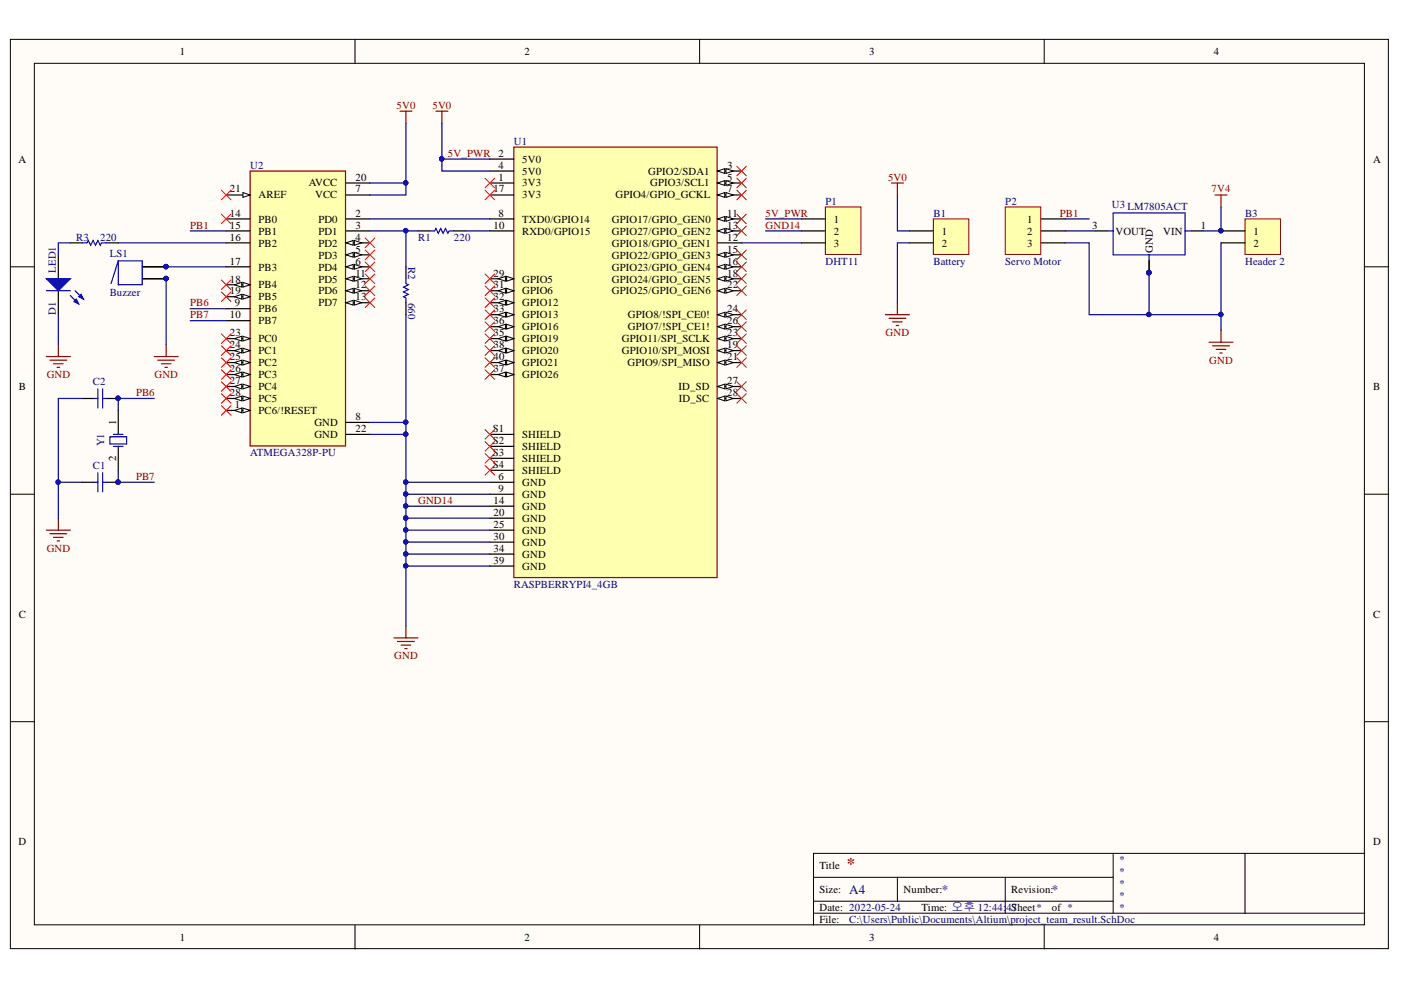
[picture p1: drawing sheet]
<svg xmlns="http://www.w3.org/2000/svg" width="297mm" height="210mm" viewBox="0 0 297 210" stroke-linecap="round" stroke-linejoin="round" font-family="sans-serif">
<g fill="#fffcf8" stroke="#000" stroke-width=".21">
<path d="M2.2 8.3h292.2v192.8h-292.2z"/>
<path d="M7.3 13.4h282v182.7h-282z"/>
</g>
<g fill="none" stroke="#000" stroke-width=".21">
<path d="M75.3 8.3v5.1M148.3 8.3v5.1M221.4 8.3v5.1M2.2 56.6h5.1M289.4 56.6h5.1M2.2 104.8h5.1M289.4 104.8h5.1M2.2 153h5.1M289.4 153h5.1M75.3 196.2v5M148.3 196.2v5M172.5 186h63.5"/>
<path d="M172.5 193.6h116.9M172.5 191.1h63.5M190.3 186v5.1M213.1 186v7.6M221.4 196.2v5M236 180.9v12.7M264 180.9h-91.5v15.3M289.4 180.9h-25.4v12.7"/>
</g>
<path d="M53 36.3h20.3v58.3h-20.3z" fill="#ffffb0" stroke="#800000" stroke-width=".25"/>
<path d="M47.9 41.3h5.1" fill="none" stroke="#000" stroke-width=".25"/>
<path d="M51.5 40.8l1.5 .5-1.5 .5z" fill="#fffcf8"/>
<path d="M51.5 40.8l1.5 .5-1.5 .5z" fill="none" stroke="#000" stroke-width=".21"/>
<path d="M47.9 46.4h5.1M47.9 49h5.1M47.9 51.5h5.1M47.9 56.6h5.1M47.9 60.4h5.1" fill="none" stroke="#000" stroke-width=".25"/>
<path d="M51.5 59.9l1.5 .5-1.5 .5z" fill="#fffcf8"/>
<path d="M51.5 59.9l1.5 .5-1.5 .5z" fill="none" stroke="#000" stroke-width=".21"/>
<path d="M49.7 60.4l1.5-.5v1z" fill="#fffcf8"/>
<path d="M49.7 60.4l1.5-.5v1z" fill="none" stroke="#000" stroke-width=".21"/>
<path d="M47.9 62.9h5.1" fill="none" stroke="#000" stroke-width=".25"/>
<path d="M51.5 62.4l1.5 .5-1.5 .5z" fill="#fffcf8"/>
<path d="M51.5 62.4l1.5 .5-1.5 .5z" fill="none" stroke="#000" stroke-width=".21"/>
<path d="M49.7 62.9l1.5-.5v1z" fill="#fffcf8"/>
<path d="M49.7 62.9l1.5-.5v1z" fill="none" stroke="#000" stroke-width=".21"/>
<path d="M47.9 65.5h5.1M47.9 68h5.1M47.9 71.8h5.1" fill="none" stroke="#000" stroke-width=".25"/>
<path d="M51.5 71.3l1.5 .5-1.5 .5z" fill="#fffcf8"/>
<path d="M51.5 71.3l1.5 .5-1.5 .5z" fill="none" stroke="#000" stroke-width=".21"/>
<path d="M49.7 71.8l1.5-.5v1z" fill="#fffcf8"/>
<path d="M49.7 71.8l1.5-.5v1z" fill="none" stroke="#000" stroke-width=".21"/>
<path d="M47.9 74.3h5.1" fill="none" stroke="#000" stroke-width=".25"/>
<path d="M51.5 73.8l1.5 .5-1.5 .5z" fill="#fffcf8"/>
<path d="M51.5 73.8l1.5 .5-1.5 .5z" fill="none" stroke="#000" stroke-width=".21"/>
<path d="M49.7 74.3l1.5-.5v1z" fill="#fffcf8"/>
<path d="M49.7 74.3l1.5-.5v1z" fill="none" stroke="#000" stroke-width=".21"/>
<path d="M47.9 76.9h5.1" fill="none" stroke="#000" stroke-width=".25"/>
<path d="M51.5 76.4l1.5 .5-1.5 .5z" fill="#fffcf8"/>
<path d="M51.5 76.4l1.5 .5-1.5 .5z" fill="none" stroke="#000" stroke-width=".21"/>
<path d="M49.7 76.9l1.5-.5v1z" fill="#fffcf8"/>
<path d="M49.7 76.9l1.5-.5v1z" fill="none" stroke="#000" stroke-width=".21"/>
<path d="M47.9 79.4h5.1" fill="none" stroke="#000" stroke-width=".25"/>
<path d="M51.5 78.9l1.5 .5-1.5 .5z" fill="#fffcf8"/>
<path d="M51.5 78.9l1.5 .5-1.5 .5z" fill="none" stroke="#000" stroke-width=".21"/>
<path d="M49.7 79.4l1.5-.5v1z" fill="#fffcf8"/>
<path d="M49.7 79.4l1.5-.5v1z" fill="none" stroke="#000" stroke-width=".21"/>
<path d="M47.9 81.9h5.1" fill="none" stroke="#000" stroke-width=".25"/>
<path d="M51.5 81.4l1.5 .5-1.5 .6z" fill="#fffcf8"/>
<path d="M51.5 81.4l1.5 .5-1.5 .6z" fill="none" stroke="#000" stroke-width=".21"/>
<path d="M49.7 81.9l1.5-.5v1.1z" fill="#fffcf8"/>
<path d="M49.7 81.9l1.5-.5v1.1z" fill="none" stroke="#000" stroke-width=".21"/>
<path d="M47.9 84.5h5.1" fill="none" stroke="#000" stroke-width=".25"/>
<path d="M51.5 84l1.5 .5-1.5 .5z" fill="#fffcf8"/>
<path d="M51.5 84l1.5 .5-1.5 .5z" fill="none" stroke="#000" stroke-width=".21"/>
<path d="M49.7 84.5l1.5-.5v1z" fill="#fffcf8"/>
<path d="M49.7 84.5l1.5-.5v1z" fill="none" stroke="#000" stroke-width=".21"/>
<path d="M47.9 87h5.1" fill="none" stroke="#000" stroke-width=".25"/>
<path d="M51.5 86.5l1.5 .5-1.5 .5z" fill="#fffcf8"/>
<path d="M51.5 86.5l1.5 .5-1.5 .5z" fill="none" stroke="#000" stroke-width=".21"/>
<path d="M49.7 87l1.5-.5v1z" fill="#fffcf8"/>
<path d="M49.7 87l1.5-.5v1z" fill="none" stroke="#000" stroke-width=".21"/>
<path d="M73.4 38.8h5M73.4 41.3h5M73.4 46.4h5M73.4 49h5M73.4 51.5h5" fill="none" stroke="#000" stroke-width=".25"/>
<path d="M73.4 51.5l1.5-.5v1z" fill="#fffcf8"/>
<path d="M73.4 51.5l1.5-.5v1z" fill="none" stroke="#000" stroke-width=".21"/>
<path d="M75.1 51l1.6 .5-1.6 .5z" fill="#fffcf8"/>
<path d="M75.1 51l1.6 .5-1.6 .5z" fill="none" stroke="#000" stroke-width=".21"/>
<path d="M73.4 54h5" fill="none" stroke="#000" stroke-width=".25"/>
<path d="M73.4 54l1.5-.5v1z" fill="#fffcf8"/>
<path d="M73.4 54l1.5-.5v1z" fill="none" stroke="#000" stroke-width=".21"/>
<path d="M75.1 53.5l1.6 .5-1.6 .5z" fill="#fffcf8"/>
<path d="M75.1 53.5l1.6 .5-1.6 .5z" fill="none" stroke="#000" stroke-width=".21"/>
<path d="M73.4 56.6h5" fill="none" stroke="#000" stroke-width=".25"/>
<path d="M73.4 56.6l1.5-.5v1z" fill="#fffcf8"/>
<path d="M73.4 56.6l1.5-.5v1z" fill="none" stroke="#000" stroke-width=".21"/>
<path d="M75.1 56.1l1.6 .5-1.6 .5z" fill="#fffcf8"/>
<path d="M75.1 56.1l1.6 .5-1.6 .5z" fill="none" stroke="#000" stroke-width=".21"/>
<path d="M73.4 59.1h5" fill="none" stroke="#000" stroke-width=".25"/>
<path d="M73.4 59.1l1.5-.5v1z" fill="#fffcf8"/>
<path d="M73.4 59.1l1.5-.5v1z" fill="none" stroke="#000" stroke-width=".21"/>
<path d="M75.1 58.6l1.6 .5-1.6 .5z" fill="#fffcf8"/>
<path d="M75.1 58.6l1.6 .5-1.6 .5z" fill="none" stroke="#000" stroke-width=".21"/>
<path d="M73.4 61.6h5" fill="none" stroke="#000" stroke-width=".25"/>
<path d="M73.4 61.6l1.5-.5v1.1z" fill="#fffcf8"/>
<path d="M73.4 61.6l1.5-.5v1.1z" fill="none" stroke="#000" stroke-width=".21"/>
<path d="M75.1 61.1l1.6 .5-1.6 .6z" fill="#fffcf8"/>
<path d="M75.1 61.1l1.6 .5-1.6 .6z" fill="none" stroke="#000" stroke-width=".21"/>
<path d="M73.4 64.2h5" fill="none" stroke="#000" stroke-width=".25"/>
<path d="M73.4 64.2l1.5-.5v1z" fill="#fffcf8"/>
<path d="M73.4 64.2l1.5-.5v1z" fill="none" stroke="#000" stroke-width=".21"/>
<path d="M75.1 63.7l1.6 .5-1.6 .5z" fill="#fffcf8"/>
<path d="M75.1 63.7l1.6 .5-1.6 .5z" fill="none" stroke="#000" stroke-width=".21"/>
<path d="M73.4 89.6h5M73.4 92.1h5" fill="none" stroke="#000" stroke-width=".25"/>
<path d="M108.9 31.2h43.1v91.3h-43.1z" fill="#ffffb0" stroke="#800000" stroke-width=".25"/>
<path d="M152.1 36.3h5.1" fill="none" stroke="#000" stroke-width=".25"/>
<path d="M152.1 36.3l1.6-.5v1z" fill="#fffcf8"/>
<path d="M152.1 36.3l1.6-.5v1z" fill="none" stroke="#000" stroke-width=".21"/>
<path d="M153.9 35.8l1.5 .5-1.5 .5z" fill="#fffcf8"/>
<path d="M153.9 35.8l1.5 .5-1.5 .5z" fill="none" stroke="#000" stroke-width=".21"/>
<path d="M152.1 38.8h5.1" fill="none" stroke="#000" stroke-width=".25"/>
<path d="M152.1 38.8l1.6-.5v1z" fill="#fffcf8"/>
<path d="M152.1 38.8l1.6-.5v1z" fill="none" stroke="#000" stroke-width=".21"/>
<path d="M153.9 38.3l1.5 .5-1.5 .5z" fill="#fffcf8"/>
<path d="M153.9 38.3l1.5 .5-1.5 .5z" fill="none" stroke="#000" stroke-width=".21"/>
<path d="M152.1 41.3h5.1" fill="none" stroke="#000" stroke-width=".25"/>
<path d="M152.1 41.3l1.6-.5v1z" fill="#fffcf8"/>
<path d="M152.1 41.3l1.6-.5v1z" fill="none" stroke="#000" stroke-width=".21"/>
<path d="M153.9 40.8l1.5 .5-1.5 .5z" fill="#fffcf8"/>
<path d="M153.9 40.8l1.5 .5-1.5 .5z" fill="none" stroke="#000" stroke-width=".21"/>
<path d="M152.1 46.4h5.1" fill="none" stroke="#000" stroke-width=".25"/>
<path d="M152.1 46.4l1.6-.5v1z" fill="#fffcf8"/>
<path d="M152.1 46.4l1.6-.5v1z" fill="none" stroke="#000" stroke-width=".21"/>
<path d="M153.9 45.9l1.5 .5-1.5 .5z" fill="#fffcf8"/>
<path d="M153.9 45.9l1.5 .5-1.5 .5z" fill="none" stroke="#000" stroke-width=".21"/>
<path d="M152.1 49h5.1" fill="none" stroke="#000" stroke-width=".25"/>
<path d="M152.1 49l1.6-.6v1.1z" fill="#fffcf8"/>
<path d="M152.1 49l1.6-.6v1.1z" fill="none" stroke="#000" stroke-width=".21"/>
<path d="M153.9 48.4l1.5 .6-1.5 .5z" fill="#fffcf8"/>
<path d="M153.9 48.4l1.5 .6-1.5 .5z" fill="none" stroke="#000" stroke-width=".21"/>
<path d="M152.1 51.5h5.1M152.1 54h5.1" fill="none" stroke="#000" stroke-width=".25"/>
<path d="M152.1 54l1.6-.5v1z" fill="#fffcf8"/>
<path d="M152.1 54l1.6-.5v1z" fill="none" stroke="#000" stroke-width=".21"/>
<path d="M153.9 53.5l1.5 .5-1.5 .5z" fill="#fffcf8"/>
<path d="M153.9 53.5l1.5 .5-1.5 .5z" fill="none" stroke="#000" stroke-width=".21"/>
<path d="M152.1 56.6h5.1" fill="none" stroke="#000" stroke-width=".25"/>
<path d="M152.1 56.6l1.6-.5v1z" fill="#fffcf8"/>
<path d="M152.1 56.6l1.6-.5v1z" fill="none" stroke="#000" stroke-width=".21"/>
<path d="M153.9 56.1l1.5 .5-1.5 .5z" fill="#fffcf8"/>
<path d="M153.9 56.1l1.5 .5-1.5 .5z" fill="none" stroke="#000" stroke-width=".21"/>
<path d="M152.1 59.1h5.1" fill="none" stroke="#000" stroke-width=".25"/>
<path d="M152.1 59.1l1.6-.5v1z" fill="#fffcf8"/>
<path d="M152.1 59.1l1.6-.5v1z" fill="none" stroke="#000" stroke-width=".21"/>
<path d="M153.9 58.6l1.5 .5-1.5 .5z" fill="#fffcf8"/>
<path d="M153.9 58.6l1.5 .5-1.5 .5z" fill="none" stroke="#000" stroke-width=".21"/>
<path d="M152.1 61.6h5.1" fill="none" stroke="#000" stroke-width=".25"/>
<path d="M152.1 61.6l1.6-.5v1.1z" fill="#fffcf8"/>
<path d="M152.1 61.6l1.6-.5v1.1z" fill="none" stroke="#000" stroke-width=".21"/>
<path d="M153.9 61.1l1.5 .5-1.5 .6z" fill="#fffcf8"/>
<path d="M153.9 61.1l1.5 .5-1.5 .6z" fill="none" stroke="#000" stroke-width=".21"/>
<path d="M152.1 66.7h5.1" fill="none" stroke="#000" stroke-width=".25"/>
<path d="M152.1 66.7l1.6-.5v1z" fill="#fffcf8"/>
<path d="M152.1 66.7l1.6-.5v1z" fill="none" stroke="#000" stroke-width=".21"/>
<path d="M153.9 66.2l1.5 .5-1.5 .5z" fill="#fffcf8"/>
<path d="M153.9 66.2l1.5 .5-1.5 .5z" fill="none" stroke="#000" stroke-width=".21"/>
<path d="M152.1 69.3h5.1" fill="none" stroke="#000" stroke-width=".25"/>
<path d="M152.1 69.3l1.6-.5v1z" fill="#fffcf8"/>
<path d="M152.1 69.3l1.6-.5v1z" fill="none" stroke="#000" stroke-width=".21"/>
<path d="M153.9 68.8l1.5 .5-1.5 .5z" fill="#fffcf8"/>
<path d="M153.9 68.8l1.5 .5-1.5 .5z" fill="none" stroke="#000" stroke-width=".21"/>
<path d="M152.1 71.8h5.1" fill="none" stroke="#000" stroke-width=".25"/>
<path d="M152.1 71.8l1.6-.5v1z" fill="#fffcf8"/>
<path d="M152.1 71.8l1.6-.5v1z" fill="none" stroke="#000" stroke-width=".21"/>
<path d="M153.9 71.3l1.5 .5-1.5 .5z" fill="#fffcf8"/>
<path d="M153.9 71.3l1.5 .5-1.5 .5z" fill="none" stroke="#000" stroke-width=".21"/>
<path d="M152.1 74.3h5.1" fill="none" stroke="#000" stroke-width=".25"/>
<path d="M152.1 74.3l1.6-.5v1z" fill="#fffcf8"/>
<path d="M152.1 74.3l1.6-.5v1z" fill="none" stroke="#000" stroke-width=".21"/>
<path d="M153.9 73.8l1.5 .5-1.5 .5z" fill="#fffcf8"/>
<path d="M153.9 73.8l1.5 .5-1.5 .5z" fill="none" stroke="#000" stroke-width=".21"/>
<path d="M152.1 76.9h5.1" fill="none" stroke="#000" stroke-width=".25"/>
<path d="M152.1 76.9l1.6-.5v1z" fill="#fffcf8"/>
<path d="M152.1 76.9l1.6-.5v1z" fill="none" stroke="#000" stroke-width=".21"/>
<path d="M153.9 76.4l1.5 .5-1.5 .5z" fill="#fffcf8"/>
<path d="M153.9 76.4l1.5 .5-1.5 .5z" fill="none" stroke="#000" stroke-width=".21"/>
<path d="M152.1 81.9h5.1" fill="none" stroke="#000" stroke-width=".25"/>
<path d="M152.1 81.9l1.6-.5v1.1z" fill="#fffcf8"/>
<path d="M152.1 81.9l1.6-.5v1.1z" fill="none" stroke="#000" stroke-width=".21"/>
<path d="M153.9 81.4l1.5 .5-1.5 .6z" fill="#fffcf8"/>
<path d="M153.9 81.4l1.5 .5-1.5 .6z" fill="none" stroke="#000" stroke-width=".21"/>
<path d="M152.1 84.5h5.1" fill="none" stroke="#000" stroke-width=".25"/>
<path d="M152.1 84.5l1.6-.5v1z" fill="#fffcf8"/>
<path d="M152.1 84.5l1.6-.5v1z" fill="none" stroke="#000" stroke-width=".21"/>
<path d="M153.9 84l1.5 .5-1.5 .5z" fill="#fffcf8"/>
<path d="M153.9 84l1.5 .5-1.5 .5z" fill="none" stroke="#000" stroke-width=".21"/>
<path d="M103.9 33.7h5M103.9 36.3h5M103.9 38.8h5M103.9 41.3h5M103.9 46.4h5M103.9 49h5M103.9 59.1h5" fill="none" stroke="#000" stroke-width=".25"/>
<path d="M107.4 58.6l1.5 .5-1.5 .5z" fill="#fffcf8"/>
<path d="M107.4 58.6l1.5 .5-1.5 .5z" fill="none" stroke="#000" stroke-width=".21"/>
<path d="M105.6 59.1l1.6-.5v1z" fill="#fffcf8"/>
<path d="M105.6 59.1l1.6-.5v1z" fill="none" stroke="#000" stroke-width=".21"/>
<path d="M103.9 61.6h5" fill="none" stroke="#000" stroke-width=".25"/>
<path d="M107.4 61.1l1.5 .5-1.5 .6z" fill="#fffcf8"/>
<path d="M107.4 61.1l1.5 .5-1.5 .6z" fill="none" stroke="#000" stroke-width=".21"/>
<path d="M105.6 61.6l1.6-.5v1.1z" fill="#fffcf8"/>
<path d="M105.6 61.6l1.6-.5v1.1z" fill="none" stroke="#000" stroke-width=".21"/>
<path d="M103.9 64.2h5" fill="none" stroke="#000" stroke-width=".25"/>
<path d="M107.4 63.7l1.5 .5-1.5 .5z" fill="#fffcf8"/>
<path d="M107.4 63.7l1.5 .5-1.5 .5z" fill="none" stroke="#000" stroke-width=".21"/>
<path d="M105.6 64.2l1.6-.5v1z" fill="#fffcf8"/>
<path d="M105.6 64.2l1.6-.5v1z" fill="none" stroke="#000" stroke-width=".21"/>
<path d="M103.9 66.7h5" fill="none" stroke="#000" stroke-width=".25"/>
<path d="M107.4 66.2l1.5 .5-1.5 .5z" fill="#fffcf8"/>
<path d="M107.4 66.2l1.5 .5-1.5 .5z" fill="none" stroke="#000" stroke-width=".21"/>
<path d="M105.6 66.7l1.6-.5v1z" fill="#fffcf8"/>
<path d="M105.6 66.7l1.6-.5v1z" fill="none" stroke="#000" stroke-width=".21"/>
<path d="M103.9 69.3h5" fill="none" stroke="#000" stroke-width=".25"/>
<path d="M107.4 68.8l1.5 .5-1.5 .5z" fill="#fffcf8"/>
<path d="M107.4 68.8l1.5 .5-1.5 .5z" fill="none" stroke="#000" stroke-width=".21"/>
<path d="M105.6 69.3l1.6-.5v1z" fill="#fffcf8"/>
<path d="M105.6 69.3l1.6-.5v1z" fill="none" stroke="#000" stroke-width=".21"/>
<path d="M103.9 71.8h5" fill="none" stroke="#000" stroke-width=".25"/>
<path d="M107.4 71.3l1.5 .5-1.5 .5z" fill="#fffcf8"/>
<path d="M107.4 71.3l1.5 .5-1.5 .5z" fill="none" stroke="#000" stroke-width=".21"/>
<path d="M105.6 71.8l1.6-.5v1z" fill="#fffcf8"/>
<path d="M105.6 71.8l1.6-.5v1z" fill="none" stroke="#000" stroke-width=".21"/>
<path d="M103.9 74.3h5" fill="none" stroke="#000" stroke-width=".25"/>
<path d="M107.4 73.8l1.5 .5-1.5 .5z" fill="#fffcf8"/>
<path d="M107.4 73.8l1.5 .5-1.5 .5z" fill="none" stroke="#000" stroke-width=".21"/>
<path d="M105.6 74.3l1.6-.5v1z" fill="#fffcf8"/>
<path d="M105.6 74.3l1.6-.5v1z" fill="none" stroke="#000" stroke-width=".21"/>
<path d="M103.9 76.9h5" fill="none" stroke="#000" stroke-width=".25"/>
<path d="M107.4 76.4l1.5 .5-1.5 .5z" fill="#fffcf8"/>
<path d="M107.4 76.4l1.5 .5-1.5 .5z" fill="none" stroke="#000" stroke-width=".21"/>
<path d="M105.6 76.9l1.6-.5v1z" fill="#fffcf8"/>
<path d="M105.6 76.9l1.6-.5v1z" fill="none" stroke="#000" stroke-width=".21"/>
<path d="M103.9 79.4h5" fill="none" stroke="#000" stroke-width=".25"/>
<path d="M107.4 78.9l1.5 .5-1.5 .5z" fill="#fffcf8"/>
<path d="M107.4 78.9l1.5 .5-1.5 .5z" fill="none" stroke="#000" stroke-width=".21"/>
<path d="M105.6 79.4l1.6-.5v1z" fill="#fffcf8"/>
<path d="M105.6 79.4l1.6-.5v1z" fill="none" stroke="#000" stroke-width=".21"/>
<g fill="none" stroke="#000" stroke-width=".25">
<path d="M86.1 56.6v2.5M88.6 49h2.5M96.2 49h2.6M86.1 64.2v2.5M17.4 84.5h2.6M22.5 84.5h2.6M25.1 87v5.1M25.1 94.6v5.1M103.9 92.1h5M103.9 94.6h5M103.9 97.2h5M103.9 99.7h5"/>
<path d="M17.4 102.3h2.6M22.5 102.3h2.6M103.9 102.3h5M103.9 104.8h5M103.9 107.3h5M103.9 109.9h5M103.9 112.4h5M103.9 114.9h5M103.9 117.5h5M103.9 120h5"/>
</g>
<g fill="none" stroke="#00f" stroke-width=".25">
<path d="M86.1 59.1v1l.5 .3-1 .5 1 .5-1 .5 1 .5-1 .5 .5 .3v1M91.1 49h1.1l.2-.6 .5 1.1 .5-1.1 .5 1.1 .6-1.1 .5 1.1 .2-.5h1M20 84.5h.8M20.8 82.5v4M21.8 82.5v4M21.8 84.5h.7M23.3 92.6h3.6v1.5h-3.6zM24.1 94.6h2M24.1 92.1h2M20 102.3h.8M20.8 100.2v4.1M21.8 100.2v4.1"/>
<path d="M21.8 102.3h.7"/>
</g>
<g fill="#000080" stroke="#000080" stroke-width=".21">
<circle cx="25" cy="102.2" r=".46"/>
<circle cx="25" cy="84.4" r=".46"/>
</g>
<path d="M213.1 43.9h7.6v10.1h-7.6z" fill="#ffffb0" stroke="#800000" stroke-width=".21"/>
<path d="M220.8 46.4h5M220.8 49h5M220.8 51.5h5" fill="none" stroke="#000" stroke-width=".25"/>
<path d="M175 43.9h7.5v10.1h-7.5z" fill="#ffffb0" stroke="#800000" stroke-width=".21"/>
<path d="M169.9 46.4h5.1M169.9 49h5.1M169.9 51.5h5.1" fill="none" stroke="#000" stroke-width=".25"/>
<path d="M84.8 23.6h2.5M86.1 23.6v2.5M92.4 23.6h2.6M93.7 23.6v2.5M83.5 135.2h5.1M84.3 136h3.5M85 136.8h2.1M85.8 137.5h.5M86.1 132.7v2.5" fill="none" stroke="#800000" stroke-width=".25"/>
<g fill="none" stroke="#f00" stroke-width=".21">
<path d="M156.2 35.2l2 2.1M156.2 37.8l2 2M158.2 35.2l-2 2.1M158.2 37.8l-2 2M46.9 40.3l2.1 2.1M46.9 45.4l2.1 2M46.9 59.4l2.1 2M49 40.3l-2.1 2.1M49 45.4l-2.1 2M49 59.4l-2.1 2M77.4 50.5l2.1 2M77.4 55.6l2.1 2"/>
<path d="M77.4 58.1l2.1 2M79.5 50.5l-2.1 2M79.5 55.6l-2.1 2M79.5 58.1l-2.1 2M156.2 58.1l2 2M156.2 55.6l2 2M156.2 53l2 2M156.2 47.9l2 2.1M156.2 45.4l2 2M156.2 40.3l2 2.1M158.2 58.1l-2 2M158.2 55.6l-2 2"/>
<path d="M158.2 53l-2 2M158.2 47.9l-2 2.1M158.2 45.4l-2 2M158.2 40.3l-2 2.1M46.9 61.9l2.1 2M46.9 70.8l2.1 2M46.9 73.3l2.1 2.1M46.9 75.9l2.1 2M46.9 78.4l2.1 2M49 61.9l-2.1 2M49 70.8l-2.1 2M49 73.3l-2.1 2.1"/>
<path d="M49 75.9l-2.1 2M49 78.4l-2.1 2M77.4 60.6l2.1 2.1M77.4 63.2l2.1 2M79.5 60.6l-2.1 2.1M79.5 63.2l-2.1 2M102.8 75.9l2.1 2M102.8 60.6l2.1 2.1M102.8 63.2l2.1 2M102.8 68.2l2.1 2.1M102.8 65.7l2.1 2M102.8 70.8l2.1 2"/>
<path d="M102.8 73.3l2.1 2.1M102.8 78.4l2.1 2M104.9 60.6l-2.1 2.1M104.9 63.2l-2.1 2M104.9 68.2l-2.1 2.1M104.9 65.7l-2.1 2M104.9 70.8l-2.1 2M104.9 75.9l-2.1 2M104.9 73.3l-2.1 2.1M104.9 78.4l-2.1 2M156.2 75.9l2 2M156.2 73.3l2 2.1"/>
<path d="M156.2 70.8l2 2M156.2 68.2l2 2.1M156.2 65.7l2 2M156.2 60.6l2 2.1M158.2 75.9l-2 2M158.2 73.3l-2 2.1M158.2 70.8l-2 2M158.2 68.2l-2 2.1M158.2 65.7l-2 2M158.2 60.6l-2 2.1M46.9 80.9l2.1 2.1M46.9 83.5l2.1 2"/>
<path d="M46.9 86l2.1 2M49 80.9l-2.1 2.1M49 83.5l-2.1 2M49 86l-2.1 2M102.8 91.1l2.1 2M102.8 93.6l2.1 2.1M102.8 96.2l2.1 2M102.8 98.7l2.1 2M104.9 91.1l-2.1 2M104.9 93.6l-2.1 2.1M104.9 96.2l-2.1 2M104.9 98.7l-2.1 2"/>
<path d="M156.2 80.9l2 2.1M156.2 83.5l2 2M158.2 80.9l-2 2.1M158.2 83.5l-2 2"/>
</g>
<path d="M264 46.4h7.5v7.6h-7.5z" fill="#ffffb0" stroke="#800000" stroke-width=".21"/>
<path d="M258.9 49h5.1M258.9 51.5h5.1" fill="none" stroke="#000" stroke-width=".25"/>
<circle cx="258.8" cy="48.9" r=".46" fill="#000080" stroke="#000080" stroke-width=".21"/>
<path d="M257.6 41.3h2.6M258.9 41.3v2.6M256.3 72.6h5.1M257.1 73.3h3.6M257.9 74.1h2M258.6 74.8h.5M258.9 70v2.6" fill="none" stroke="#800000" stroke-width=".25"/>
<path d="M197.9 46.4h7.5v7.6h-7.5z" fill="#ffffb0" stroke="#800000" stroke-width=".21"/>
<path d="M12.4 54v5.1M14.9 51.5h2.5M22.5 51.5h2.6M30.2 56.6h5M30.2 59.1h5M192.8 49h5.1M192.8 51.5h5.1M12.4 61.6v5.1" fill="none" stroke="#000" stroke-width=".25"/>
<path d="M189 38.8h2.5M190.3 38.8v2.5M187.7 66.7h5.1M188.5 67.5h3.5M189.2 68.2h2.1M190 69h.5M190.3 64.2v2.5M9.8 112.4h5.1M10.6 113.2h3.5M11.3 113.9h2.1M12.1 114.7h.5M12.4 109.9v2.5" fill="none" stroke="#800000" stroke-width=".25"/>
<path d="M102.8 37.8l2.1 2M104.9 37.8l-2.1 2M77.4 53l2.1 2M79.5 53l-2.1 2M102.8 58.1l2.1 2M102.8 40.3l2.1 2.1M104.9 58.1l-2.1 2M104.9 40.3l-2.1 2.1" fill="none" stroke="#f00" stroke-width=".21"/>
<g fill="#000080" stroke="#000080" stroke-width=".21">
<circle cx="35.2" cy="56.5" r=".46"/>
<circle cx="35.2" cy="59.1" r=".46"/>
</g>
<path d="M17.4 51.5h1.1l.2-.5 .5 1 .5-1 .5 1 .6-1 .5 1 .2-.5h1M25.1 55.3h5.1v5.1h-5.1zM25.1 55.3l-1.6 4.8" fill="none" stroke="#00f" stroke-width=".25"/>
<path d="M9.8 59.1h5.1l-2.5 2.5z" fill="#00f"/>
<path d="M9.8 59.1h5.1l-2.5 2.5zM14.9 62.7l1.8 1.7M15.9 61.6l1.8 1.8" fill="none" stroke="#00f" stroke-width=".25"/>
<path d="M15.7 63.9l.5-.5 .5 1z" fill="#00f"/>
<path d="M15.7 63.9l.5-.5 .5 1z" fill="none" stroke="#00f" stroke-width=".25"/>
<path d="M16.7 62.9l.5-.5 .5 1z" fill="#00f"/>
<path d="M234.7 49h1.3M236 45.1h15.3v8.9h-15.3zM243.6 54v1.3M251.3 49h1.2M9.8 61.6h5.1M16.7 62.9l.5-.5 .5 1z" fill="none" stroke="#00f" stroke-width=".25"/>
<path d="M232.2 49h2.5M243.6 55.3v2.5M252.5 49h2.6" fill="none" stroke="#000" stroke-width=".25"/>
<g fill="#000080" stroke="#000080" stroke-width=".21">
<circle cx="243.6" cy="57.8" r=".47"/>
<circle cx="86" cy="38.8" r=".46"/>
<circle cx="86" cy="92.1" r=".46"/>
<circle cx="86" cy="104.7" r=".46"/>
<circle cx="86" cy="107.3" r=".46"/>
<circle cx="25" cy="84.4" r=".46"/>
<circle cx="25" cy="102.2" r=".46"/>
<circle cx="12.3" cy="102.2" r=".46"/>
<circle cx="86" cy="89.5" r=".46"/>
<circle cx="86" cy="120" r=".46"/>
<circle cx="86" cy="117.4" r=".46"/>
<circle cx="86" cy="102.2" r=".46"/>
<circle cx="86" cy="112.4" r=".46"/>
<circle cx="86" cy="109.8" r=".46"/>
<circle cx="86" cy="114.9" r=".46"/>
<circle cx="86" cy="48.9" r=".46"/>
<circle cx="258.8" cy="48.9" r=".46"/>
<circle cx="258.8" cy="66.7" r=".46"/>
<circle cx="35.2" cy="59.1" r=".46"/>
<circle cx="35.2" cy="56.5" r=".46"/>
<circle cx="243.6" cy="66.7" r=".46"/>
<circle cx="93.6" cy="33.7" r=".46"/>
</g>
<path d="M9.8 75.6h5.1M10.6 76.4h3.5M11.3 77.1h2.1M12.1 77.9h.5M12.4 73.1v2.5M32.7 75.6h5.1M33.5 76.4h3.5M34.2 77.1h2.1M35 77.9h.5M35.2 73.1v2.5" fill="none" stroke="#800000" stroke-width=".25"/>
<g fill="none" stroke="#000080" stroke-width=".25">
<path d="M78.4 38.8h7.7v2.5h-7.7M86.1 26.1v12.7M93.7 33.7v2.6h10.2M93.7 33.7h10.2M93.7 26.1v7.6M14.9 51.5h-2.5v2.5M25.1 51.5h22.8M35.2 59.1v14M35.2 56.6h12.7M40.3 49h7.6M78.4 46.4h25.5M78.4 49h7.7"/>
<path d="M88.6 49h-2.5v7.6M98.8 49h5.1M157.2 51.5h12.7M162.3 46.4h7.6M162.3 49h7.6M190.3 41.3v7.7h2.5M192.8 51.5h-2.5v12.7M225.8 51.5h5.1v15.2h12.7M225.8 46.4h5.1M225.8 49h6.4M243.6 57.8v8.9h15.3M258.9 43.9v5.1h-3.8"/>
<path d="M258.9 51.5v18.5M12.4 66.7v6.4M40.3 65.5h7.6M40.3 68h7.6M86.1 66.7v22.9M17.4 84.5h-5v25.4M25.1 99.7v2.6h7.6M32.7 84.5h-7.6v2.5M78.4 89.6h7.7v12.7M78.4 92.1h7.7M12.4 102.3h5M86.1 117.5v15.2"/>
<path d="M86.1 114.9v2.6h17.8M86.1 112.4v2.5h17.8M86.1 104.8h17.8M86.1 107.3h17.8M103.9 109.9h-17.8v2.5h17.8M103.9 102.3h-17.8v7.6M86.1 120h17.8"/>
</g>
<text font-size="3.5" fill="#800000" x="179.6" y="184.3">*</text>
<g font-size="2.8" fill="#000080">
<text x="180.1" y="189.5">A4</text>
<text x="199.7" y="189.5">*</text>
<text x="223" y="189.5">*</text>
</g>
<g font-size="2.3">
<text x="38.1" y="11.7">1</text>
<text x="111.2" y="11.7">2</text>
<text x="184.3" y="11.7">3</text>
<text x="257.4" y="11.7">4</text>
<text x="3.9" y="34.5">A</text>
<text x="105.7" y="33.2">2</text>
<text x="105.7" y="35.7">4</text>
<text x="110.7" y="34.5">5V0</text>
<text x="154.2" y="35.7">3</text>
<text x="291.1" y="34.5">A</text>
<text x="48.7" y="40.8">21</text>
<text x="65.5" y="39.5">AVCC</text>
<text x="75.4" y="38.3">20</text>
<text x="75.4" y="40.8">7</text>
<text x="104.6" y="40.8">17</text>
<text x="105.7" y="38.3">1</text>
<text x="110.7" y="37">5V0</text>
<text x="110.7" y="39.5">3V3</text>
<text x="137.4" y="37">GPIO2/SDA1</text>
<text x="137.9" y="39.5">GPIO3/SCL1</text>
<text x="154.2" y="38.3">5</text>
<text x="154.2" y="40.8">7</text>
<text x="48.7" y="46">14</text>
<text x="54.8" y="42.1">AREF</text>
<text x="54.8" y="47.2">PB0</text>
<text x="66.8" y="42.1">VCC</text>
<text x="67.5" y="47.2">PD0</text>
<text x="75.4" y="46">2</text>
<text x="105.7" y="46">8</text>
<text x="110.7" y="42.1">3V3</text>
<text x="110.7" y="47.2">TXD0/GPIO14</text>
<text x="129.7" y="47.2">GPIO17/GPIO_GEN0</text>
<text x="130.5" y="42.1">GPIO4/GPIO_GCKL</text>
<text x="154.2" y="46">11</text>
<text x="176.8" y="47.2">1</text>
<text x="217.8" y="47.2">1</text>
<text x="48.7" y="48.5">15</text>
<text x="48.7" y="51">16</text>
<text x="54.8" y="49.8">PB1</text>
<text x="54.8" y="52.3">PB2</text>
<text x="67.5" y="49.8">PD1</text>
<text x="67.5" y="52.3">PD2</text>
<text x="75.4" y="48.5">3</text>
<text x="75.4" y="51">4</text>
<text x="75.4" y="53.6">5</text>
<text x="104.6" y="48.5">10</text>
<text x="110.7" y="49.8">RXD0/GPIO15</text>
<text x="129.7" y="49.8">GPIO27/GPIO_GEN2</text>
<text x="129.7" y="52.3">GPIO18/GPIO_GEN1</text>
<text x="154.2" y="48.5">13</text>
<text x="154.2" y="51">12</text>
<text x="154.2" y="53.6">15</text>
<text x="176.8" y="49.8">2</text>
<text x="176.8" y="52.3">3</text>
<text x="199.7" y="49.8">1</text>
<text x="199.7" y="52.3">2</text>
<text x="217.8" y="49.8">2</text>
<text x="217.8" y="52.3">3</text>
<text x="231.6" y="48.5">3</text>
<text x="236.5" y="49.8">VOUT</text>
<text x="244.4" y="53.6" transform="rotate(-90 244.4 53.6)">GND</text>
<text x="246.6" y="49.8">VIN</text>
<text x="254.6" y="48.5">1</text>
<text x="265.8" y="49.8">1</text>
<text x="265.8" y="52.3">2</text>
<text x="48.7" y="56.1">17</text>
<text x="48.7" y="59.9">18</text>
<text x="54.8" y="57.4">PB3</text>
<text x="67.5" y="54.8">PD3</text>
<text x="67.5" y="57.4">PD4</text>
<text x="67.5" y="59.9">PD5</text>
<text x="75.4" y="56.1">6</text>
<text x="75.4" y="58.6">11</text>
<text x="104.6" y="58.6">29</text>
<text x="110.7" y="59.9">GPIO5</text>
<text x="129.7" y="54.8">GPIO22/GPIO_GEN3</text>
<text x="129.7" y="57.4">GPIO23/GPIO_GEN4</text>
<text x="129.7" y="59.9">GPIO24/GPIO_GEN5</text>
<text x="154.2" y="56.1">16</text>
<text x="154.2" y="58.6">18</text>
<text x="48.7" y="62.4">19</text>
<text x="49.8" y="65">9</text>
<text x="54.8" y="61.2">PB4</text>
<text x="54.8" y="63.7">PB5</text>
<text x="67.5" y="62.4">PD6</text>
<text x="67.5" y="65">PD7</text>
<text x="75.4" y="61.2">12</text>
<text x="75.4" y="63.7">13</text>
<text x="104.6" y="61.2">31</text>
<text x="104.6" y="63.7">32</text>
<text x="110.7" y="62.4">GPIO6</text>
<text x="110.7" y="65">GPIO12</text>
<text x="129.7" y="62.4">GPIO25/GPIO_GEN6</text>
<text x="154.2" y="61.2">22</text>
<text x="48.7" y="67.5">10</text>
<text x="48.7" y="71.3">23</text>
<text x="54.8" y="66.2">PB6</text>
<text x="54.8" y="68.8">PB7</text>
<text x="104.6" y="66.2">33</text>
<text x="104.6" y="68.8">36</text>
<text x="104.6" y="71.3">35</text>
<text x="110.7" y="67.5">GPIO13</text>
<text x="110.7" y="70">GPIO16</text>
<text x="133.1" y="67.5">GPIO8/!SPI_CE0!</text>
<text x="133.1" y="70">GPIO7/!SPI_CE1!</text>
<text x="154.2" y="66.2">24</text>
<text x="154.2" y="68.8">26</text>
<text x="154.2" y="71.3">23</text>
<text x="48.7" y="73.8">24</text>
<text x="48.7" y="76.4">25</text>
<text x="54.8" y="72.6">PC0</text>
<text x="54.8" y="75.1">PC1</text>
<text x="54.8" y="77.6">PC2</text>
<text x="104.6" y="73.8">38</text>
<text x="104.6" y="76.4">40</text>
<text x="110.7" y="72.6">GPIO19</text>
<text x="110.7" y="75.1">GPIO20</text>
<text x="110.7" y="77.6">GPIO21</text>
<text x="131.9" y="72.6">GPIO11/SPI_SCLK</text>
<text x="131.9" y="75.1">GPIO10/SPI_MOSI</text>
<text x="133" y="77.6">GPIO9/SPI_MISO</text>
<text x="154.2" y="73.8">19</text>
<text x="154.2" y="76.4">21</text>
<text x="4" y="82.7">B</text>
<text x="48.7" y="78.9">26</text>
<text x="48.7" y="81.4">27</text>
<text x="48.7" y="84">28</text>
<text x="54.8" y="80.2">PC3</text>
<text x="54.8" y="82.7">PC4</text>
<text x="104.6" y="78.9">37</text>
<text x="110.7" y="80.2">GPIO26</text>
<text x="143.9" y="82.7">ID_SD</text>
<text x="154.2" y="81.4">27</text>
<text x="154.2" y="84">28</text>
<text x="291.1" y="82.7">B</text>
<text x="49.8" y="86.5">1</text>
<text x="54.8" y="85.2">PC5</text>
<text x="54.8" y="87.8">PC6/!RESET</text>
<text x="75.4" y="89">8</text>
<text x="144" y="85.2">ID_SC</text>
<text x="24.6" y="90.1" transform="rotate(-90 24.6 90.1)">1</text>
<text x="66.6" y="90.3">GND</text>
<text x="66.6" y="92.8">GND</text>
<text x="75.4" y="91.6">22</text>
<text x="104.5" y="91.6">S1</text>
<text x="104.5" y="94.1">S2</text>
<text x="110.7" y="92.8">SHIELD</text>
<text x="110.7" y="95.4">SHIELD</text>
<text x="24.6" y="97.8" transform="rotate(-90 24.6 97.8)">2</text>
<text x="104.5" y="96.6">S3</text>
<text x="104.5" y="99.2">S4</text>
<text x="105.7" y="101.7">6</text>
<text x="110.7" y="97.9">SHIELD</text>
<text x="110.7" y="100.4">SHIELD</text>
<text x="104.6" y="106.9">14</text>
<text x="105.7" y="104.3">9</text>
<text x="110.7" y="103">GND</text>
<text x="110.7" y="105.6">GND</text>
<text x="104.6" y="109.4">20</text>
<text x="104.6" y="111.9">25</text>
<text x="110.7" y="108.1">GND</text>
<text x="110.7" y="110.7">GND</text>
<text x="110.7" y="113.2">GND</text>
<text x="104.6" y="114.5">30</text>
<text x="104.6" y="117">34</text>
<text x="104.6" y="119.5">39</text>
<text x="110.7" y="115.7">GND</text>
<text x="110.7" y="118.3">GND</text>
<text x="110.7" y="120.8">GND</text>
<text x="4" y="130.9">C</text>
<text x="291.1" y="130.9">C</text>
<text x="3.9" y="179.2">D</text>
<text x="291.1" y="179.2">D</text>
<text x="173.7" y="184.3">Title</text>
<text x="173.7" y="189.3">Size:</text>
<text x="191.6" y="189.3">Number:</text>
<text x="214.4" y="189.3">Revision:</text>
<text x="173.7" y="193.1">Date: 2022-05-24</text>
<text x="173.7" y="195.7">File:</text>
<text x="195.4" y="193.1">Time: 오후 12:44:</text>
<text x="223" y="193.1">of *</text>
<text x="38.1" y="199.5">1</text>
<text x="111.2" y="199.5">2</text>
<text x="184.3" y="199.5">3</text>
<text x="257.4" y="199.5">4</text>
</g>
<g font-size="2.3" fill="#800000">
<text x="84.1" y="23.1">5V0</text>
<text x="91.7" y="23.1">5V0</text>
<text x="95" y="33.2">5V_PWR</text>
<text x="188.3" y="38.3">5V0</text>
<text x="256.9" y="40.8">7V4</text>
<text x="162.3" y="46">5V_PWR</text>
<text x="224.7" y="46">PB1</text>
<text x="40.3" y="48.5">PB1</text>
<text x="162.3" y="48.5">GND14</text>
<text x="40.3" y="65">PB6</text>
<text x="40.3" y="67.5">PB7</text>
<text x="187.8" y="71.3">GND</text>
<text x="256.4" y="77.1">GND</text>
<text x="9.9" y="80.2">GND</text>
<text x="28.8" y="84">PB6</text>
<text x="32.7" y="80.2">GND</text>
<text x="28.8" y="101.7">PB7</text>
<text x="88.6" y="106.9">GND14</text>
<text x="9.9" y="117">GND</text>
<text x="83.6" y="139.8">GND</text>
</g>
<g font-size="2.3" fill="#000080">
<text x="53" y="35.7">U2</text>
<text x="108.9" y="30.7">U1</text>
<text x="175" y="43.4">P1</text>
<text x="197.9" y="46">B1</text>
<text x="213.1" y="43.4">P2</text>
<text x="235.7" y="44.2">U3 LM7805ACT</text>
<text x="264" y="46">B3</text>
<text x="16.2" y="51">R3</text>
<text x="21.2" y="51">220</text>
<text x="88.6" y="51">R1</text>
<text x="96.3" y="51">220</text>
<text x="11.8" y="57.9" transform="rotate(-90 11.8 57.9)">LED1</text>
<text x="23.3" y="54.6">LS1</text>
<text x="86.5" y="56.6" transform="rotate(90 86.5 56.6)">R2</text>
<text x="175" y="56.1">DHT11</text>
<text x="197.9" y="56.1">Battery</text>
<text x="213.1" y="56.1">Servo Motor</text>
<text x="264" y="56.1">Header 2</text>
<text x="23.3" y="62.7">Buzzer</text>
<text x="86.5" y="64.2" transform="rotate(90 86.5 64.2)">660</text>
<text x="11.8" y="66.7" transform="rotate(-90 11.8 66.7)">D1</text>
<text x="19.7" y="81.7">C2</text>
<text x="22.1" y="94.6" transform="rotate(-90 22.1 94.6)">Y1</text>
<text x="19.7" y="99.4">C1</text>
<text x="53" y="96.6">ATMEGA328P-PU</text>
<text x="108.9" y="124.6">RASPBERRYPI4_4GB</text>
<text x="237.2" y="183">*</text>
<text x="237.2" y="185.5">*</text>
<text x="237.2" y="188.1">*</text>
<text x="237.2" y="190.6">*</text>
<text x="180.1" y="195.7">C:\Users\Public\Documents\Altium\project_team_result.SchDoc</text>
<text x="213.4" y="193.1">4Sheet*</text>
<text x="214.6" y="193.1">7</text>
<text x="237.2" y="193.1">*</text>
</g>
</svg>
